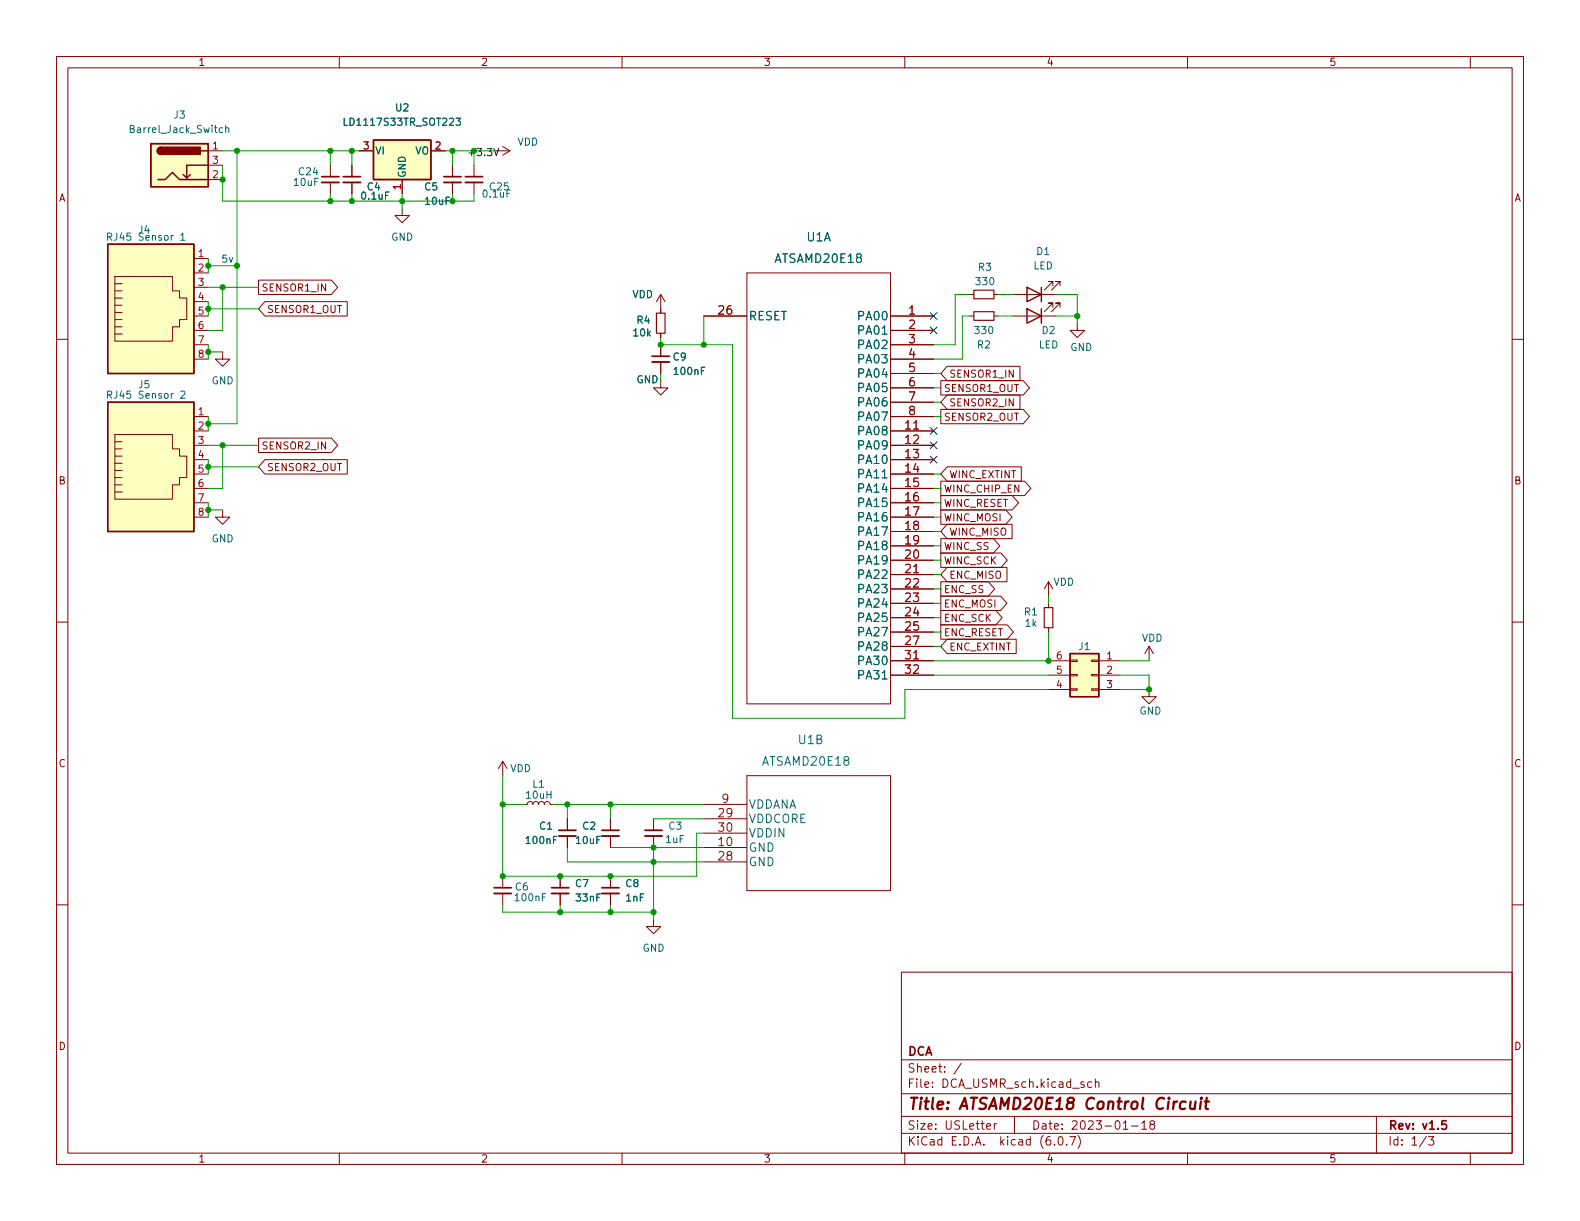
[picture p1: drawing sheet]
<svg xmlns="http://www.w3.org/2000/svg" width="279mm" height="216mm" viewBox="0 0 279 216" stroke-linecap="round" stroke-linejoin="round" font-family="sans-serif">
<g fill="none" stroke="#840000" stroke-width=".18">
<path d="M10 10h259.4v195.9h-259.4zM12 12h255.4v191.9h-255.4zM60 10v2M110 10v2M160 10v2M210 10v2M260 10v2M36.8 26.7h2.6M36.8 31.8h2.6M36.8 29.2h2.6M58.4 29.2v2M58.4 32.3v2"/>
<path d="M62.2 29.2v2M62.2 32.3v2M63.5 26.7h2.5M71.1 36.8v1.3h1.3l-1.3 1.3-1.3-1.3h1.3M71.1 31.8v2.5M76.2 26.7h2.5M80 29.2v2M80 32.3v2M83.8 29.2v2M83.8 32.3v2M87.6 26.7h2.6M88.9 25.9l1.3 .8"/>
<path d="M90.2 26.7l-1.3 .7M10 60h2M20.3 50.2h1.3M20.3 51.4h1.3M20.3 52.7h1.3M20.3 54h1.3M20.3 55.2h1.3M20.3 56.5h1.3M20.3 48.9h10.2v2.5h1.2v1.3h1.3v3.8h-1.3v1.3h-1.2v2.5h-10.2zM20.3 57.8h1.3M20.3 59.1h1.3M34.3 55.9h2.5"/>
<path d="M34.3 48.3h2.5M34.3 58.4h2.5M34.3 45.7h2.5M34.3 50.8h2.5M34.3 53.3h2.5M45.7 49.5h12.9l1.1 1.3-1.1 1.3h-12.9zM46.8 53.3h14.6v2.6h-14.6l-1.1-1.3zM116.8 52.1v3.3M116.8 58.9v.8M116.8 52.1l-.7 1.2M116.8 52.1l.8 1.2M124.5 55.9h7.6"/>
<path d="M132.1 48.3h25.4v76.2h-25.4zM157.5 55.9h7.6M157.5 58.4h7.6M171.4 52.1h.8M171.4 55.9h.8M175.8 52.1h.7M175.8 55.9h.7M179.1 52.1h7.6M179.1 55.9h7.6M186.2 54.4v-.8h-.8h.8l-1.5 1.5M186.2 50.5v-.7h-.8h.8l-1.5 1.5M187.5 54.4v-.8h-.8h.8l-1.6 1.5"/>
<path d="M187.5 50.5v-.7h-.8h.8l-1.6 1.5M190.5 57.2v1.2h1.3l-1.3 1.3-1.3-1.3h1.3M267.4 60h2M20.3 78.1h1.3M20.3 79.4h1.3M20.3 76.8h10.2v2.6h1.2v1.2h1.3v3.9h-1.3v1.2h-1.2v2.6h-10.2zM34.3 73.7h2.5M34.3 76.2h2.5M34.3 78.7h2.5M34.3 61h2.5M34.3 63.5h2.5M39.4 62.2v1.3h1.2l-1.2 1.3-1.3-1.3h1.3"/>
<path d="M45.7 77.5h12.9l1.1 1.2-1.1 1.3h-12.9zM116.8 67.3v1.3h1.3l-1.3 1.3-1.2-1.3h1.2M116.8 61v2M116.8 64v2M157.5 73.7h7.6M157.5 76.2h7.6M157.5 78.7h7.6M157.5 61h7.6M157.5 63.5h7.6M157.5 66h7.6M157.5 68.6h7.6M157.5 71.1h7.6"/>
<path d="M166.4 72.4h14.5l1.2 1.3-1.2 1.2h-14.5zM166.4 67.3h14.5l1.2 1.3-1.2 1.3h-14.5zM167.5 69.8h12.9v2.6h-12.9l-1.1-1.3zM167.5 64.8h12.9v2.5h-12.9l-1.1-1.3zM20.3 80.6h1.3M20.3 81.9h1.3M20.3 83.2h1.3M20.3 84.5h1.3M20.3 85.7h1.3M20.3 87h1.3M34.3 81.3h2.5M34.3 83.8h2.5"/>
<path d="M34.3 86.4h2.5M34.3 88.9h2.5M34.3 91.4h2.5M39.4 90.2v1.2h1.2l-1.2 1.3-1.3-1.3h1.3M46.8 81.3h14.6v2.5h-14.6l-1.1-1.2zM157.5 81.3h7.6M157.5 83.8h7.6M157.5 86.4h7.6M157.5 88.9h7.6M157.5 91.4h7.6M157.5 94h7.6M157.5 96.5h7.6"/>
<path d="M157.5 99.1h7.6M166.4 97.8h10.6l1.1 1.3-1.1 1.2h-10.6zM166.4 95.2h9.3l1.1 1.3-1.1 1.3h-9.3zM166.4 90.2h11.5l1.1 1.2-1.1 1.3h-11.5zM166.4 85.1h14.8l1.1 1.3-1.1 1.2h-14.8zM166.4 87.6h12.6l1.1 1.3-1.1 1.3h-12.6zM167.5 92.7h11.5v2.6h-11.5l-1.1-1.3zM167.5 82.5h13.1v2.6h-13.1l-1.1-1.3zM10 110h2M157.5 116.8h7.6M157.5 119.4h7.6M157.5 101.6h7.6"/>
<path d="M157.5 104.1h7.6M157.5 106.7h7.6M157.5 109.2h7.6M157.5 111.8h7.6M157.5 114.3h7.6M166.4 102.9h8.4l1.1 1.2-1.1 1.3h-8.4zM166.4 105.4h10.6l1.1 1.3-1.1 1.3h-10.6zM166.4 110.5h11.7l1.1 1.3-1.1 1.2h-11.7zM166.4 107.9h9.7l1.1 1.3-1.1 1.3h-9.7zM167.5 100.3h10.6v2.6h-10.6l-1.1-1.3zM167.5 113h12.2v2.6h-12.2l-1.1-1.3zM185.4 102.9v2.5"/>
<path d="M185.4 106.7v.7M185.4 111v.8M185.4 116.8h3.8M185.4 119.4h3.8M185.4 102.9l-.7 1.2M185.4 102.9l.8 1.2M189.2 119.3h1.3v.2h-1.3zM189.2 116.7h1.3v.3h-1.3zM193 119.3h1.3v.2h-1.3zM193 116.7h1.3v.3h-1.3zM194.3 116.8h3.8M194.3 119.4h3.8"/>
<path d="M203.2 114.3l-.8 1.3M203.2 114.3v2.5M203.2 114.3l.8 1.3M267.4 110h2M88.9 134.6v2.6M88.9 134.6l-.8 1.3M88.9 134.6l.8 1.3M132.1 137.2h25.4v20.3h-25.4zM185.4 121.9h3.8M189.2 121.8h1.3v.2h-1.3zM193 121.8h1.3v.2h-1.3zM194.3 121.9h3.8"/>
<path d="M203.2 121.9v1.3h1.3l-1.3 1.3-1.3-1.3h1.3M10 160h2M88.9 154.9v2.1M88.9 158v2M92.7 142.2h.5l.2-.3 .3-.2 .4 .2 .1 .3 .2-.3 .3-.2 .4 .2 .1 .3 .3-.4 .4-.1 .2 .2 .2 .3 .1-.3 .4-.2 .3 .2 .2 .3h.5M99.1 154.9v2.1M99.1 158v2M100.3 144.8v2M100.3 147.8v2.1M107.9 144.8v2M107.9 147.8v2.1M107.9 154.9v2.1"/>
<path d="M107.9 158v2M115.6 144.8v2M115.6 147.8v2.1M124.5 142.2h7.6M124.5 149.9h7.6M124.5 152.4h7.6M124.5 144.8h7.6M124.5 147.3h7.6M267.4 160h2M115.6 162.6v1.2h1.2l-1.2 1.3-1.3-1.3h1.3M159.4 171.9h108v32h-108zM159.4 197.4h108"/>
<path d="M159.4 193.4h108M159.4 187.4h108M170 188l-1.3 1.9M174.5 199.2l.7-.2-.1-.3h-.4l-.2 .2v.7h.6M175.8 198.7v1M176.3 198.7h-.3l-.2 .3M179.4 197.4v3M191.7 191.4l-.4-.1-.2 .2 .1 .2 .5 .2v.3h-.6M193 191.4l-.4-.1-.3 .3v.4l.2 .2h.5M193.7 191.4l.2-.1 .4 .1v.9M193.7 190.8v1.5M198.6 199.7h.9"/>
<path d="M200.1 199.1h1.2M201.9 198.6l.4-.4v1.5M201.9 199.7h.9M203.6 198.8l-.3-.3 .1-.2 .2-.1h.4l.2 .3-.1 .2-.6 .2-.2 .2 .1 .4 .2 .2 .4-.1 .2-.2-.1-.4-.2-.2M243.4 197.4v6.5M60 203.9v2M110 203.9v2M159.4 200.4h108M160 203.9v2M186.5 202.3v.2M187.3 201h.2a.81 .81 0 0 1 .6 .6 .81 .81 0 0 1-.3 .8l-.2 .1a.81 .81 0 0 1-.6-.6 .81 .81 0 0 1 .3-.9zM188.6 202.3v.2"/>
<path d="M189.2 201h1l-.7 1.5M190.6 200.8a1.72 1.72 0 0 1 0 2.2M210 203.9v2M252.3 200.9l-1.3 1.9M252.6 201h.9l-.5 .5 .5 .2v.6l-.2 .2h-.5l-.2-.2M260 203.9v2"/>
</g>
<path d="M56.9 31.2h3M60.7 31.2h3.1M78.5 31.2h3M82.3 31.2h3M115.3 63h3.1M87.4 157h3M97.5 157h3.1M98.8 146.8h3.1M106.4 157h3.1M106.4 146.8h3.1M114 146.8h3.1M255.7 198.2h-.7v.7l.2-.2 .5 .1 .1 .2-.1 .5-.2 .2-.5-.2" fill="none" stroke="#840000" stroke-width=".3"/>
<path d="M209.7 194.9a.66 .66 0 0 0-1 .3l-.1 .5 .2 .3 .2 .1 .5-.1M210.6 194.8l-.1 1.2a.57 .57 0 0 0 .8-.1M211.4 194.8l-.2 1.3M212.4 194.8l-.2 1.3M212.4 194.1l-.1 .1 .1 .1 .1-.1-.1-.1v.2M213 194.8h.8M213.4 194.1l-.2 1.7 .1 .2 .3 .1" fill="none" stroke="#840000" stroke-width=".4"/>
<path d="M116.1 55.4h1.5v3.5h-1.5zM172.2 51.3h3.6v1.5h-3.6zM172.2 55.1h3.6v1.5h-3.6zM184.7 107.4h1.5v3.6h-1.5z" fill="none" stroke="#840000" stroke-width=".2"/>
<g fill="#ffffc2" stroke="#ffffc2" stroke-width=".18">
<path d="M189.2 115.6h5.1v7.6h-5.1z"/>
<path d="M19 71.1h15.3v22.9h-15.3z"/>
<path d="M66 24.8h10.2v7h-10.2z"/>
<path d="M19 43.2h15.3v22.8h-15.3z"/>
<path d="M26.7 25.4h10.1v7.6h-10.1z"/>
</g>
<g fill="none" stroke="#840000" stroke-width=".25">
<path d="M26.7 25.4h10.1v7.6h-10.1zM27.9 31.8h1.3l1.3-1.3 1.2 1.3h5.1M28.4 26a.64 .64 0 0 0-.6 .7 .64 .64 0 0 0 .6 .6M33.7 30.9l-.7 .6M35.6 26.7h1.2M36.8 29.2h-3.8v2.3l-.6-.6M66 24.8h10.2v7h-10.2zM19 43.2h15.3v22.8h-15.3zM181.6 54.6l2.5 1.3-2.5 1.3zM181.6 50.8l2.5 1.3-2.5 1.2zM184.1 50.8v2.5M184.1 54.6v2.6"/>
<path d="M19 71.1h15.3v22.9h-15.3zM189.2 115.6h5.1v7.6h-5.1z"/>
</g>
<path d="M56.9 32.3h3M60.7 32.3h3.1M78.5 32.3h3M82.3 32.3h3M115.3 64h3.1M87.4 158h3M97.5 158h3.1M98.8 147.8h3.1M106.4 158h3.1M106.4 147.8h3.1M114 147.8h3.1" fill="none" stroke="#840000" stroke-width=".33"/>
<path d="M39.9 22.7l.2-.1h.3l.1 .8M39.9 22.2v1.2M60.9 20.9v1.3h.6M80.6 20.9h.8l-.4 .5 .4 .1v.5l-.2 .2-.6-.2M19 41.9l.6-.1 .2-.2-.1-.3-.7-.1v1.3M32 41.6l.3-.4v1.3M32 42.5h.7M19 69.8h.6l.2-.2-.1-.3-.7-.1v1.2M32 69.3l.5-.1 .2 .3-.8 .9h.8" fill="none" stroke="#006464" stroke-width=".18"/>
<g fill="#840000" stroke="#840000" stroke-width=".25">
<path d="M28 26.2l.4-.2v1.3a.64 .64 0 0 1-.5-.4 .64 .64 0 0 1 .1-.7z"/>
<path d="M28.4 26h7v1.3h-7z"/>
</g>
<path d="M87.3 26.3l.5 1.2 .4-1.2" fill="none" stroke="#0f0f0f" stroke-width=".18"/>
<g fill="none" stroke="#009600" stroke-width=".18">
<path d="M39.4 29.2v6.4h44.4v-1.3M39.4 26.7h24.1M41.9 26.7v48.2h-5.1M58.4 26.7v2.5M58.4 34.3v1.3M62.2 26.7v2.5M62.2 34.3v1.3M71.1 34.3v2.5M78.7 26.7h8.9M80 26.7v2.5M80 34.3v1.3M83.8 26.7v2.5"/>
<path d="M36.8 47h5.1M36.8 45.7v2.6M36.8 53.3v2.6M36.8 50.8h8.9M36.8 54.6h8.9M39.4 50.8v7.6h-2.6M116.8 59.7v1.3h12.7v66h30.5v-5.1h25.4M124.5 55.9v5.1M171.4 52.1h-2.5v8.9h-3.8M171.4 55.9h-1.2v7.6h-5.1M176.5 52.1h2.6M176.5 55.9h2.6"/>
<path d="M186.7 52.1h3.8v5.1M186.7 55.9h3.8M36.8 61v2.5M36.8 73.7v2.5M36.8 78.7h8.9M36.8 62.2h2.6M39.4 78.7v7.7h-2.6M165.1 73.7h1.3M165.1 71.1h1.3M165.1 68.6h1.3M165.1 66h1.3M36.8 81.3v2.5"/>
<path d="M36.8 88.9v2.5M36.8 90.2h2.6M36.8 82.6h8.9M165.1 86.4h1.3M165.1 91.4h1.3M165.1 83.8h1.3M165.1 88.9h1.3M165.1 94h1.3M165.1 99.1h1.3M165.1 96.5h1.3M165.1 119.4h20.3M165.1 106.7h1.3"/>
<path d="M165.1 104.1h1.3M165.1 101.6h1.3M165.1 114.3h1.3M165.1 109.2h1.3M165.1 111.8h1.3M185.4 111.8v5h-20.3M185.4 105.4v1.3M198.1 116.8h5.1M198.1 119.4h5.1v2.5h-5.1M88.9 137.2v17.7h34.3v-7.6h1.3M88.9 142.2h3.8M97.8 142.2h26.7"/>
<path d="M100.3 142.2v2.6M100.3 149.9v2.5h24.2M107.9 142.2v2.6M107.9 149.9h16.6M115.6 149.9v12.7M115.6 144.8h8.9M88.9 160v1.3h26.7M99.1 160v1.3M107.9 160v1.3"/>
</g>
<path d="M164.5 55.3l1.2 1.2M164.5 57.8l1.2 1.2M165.7 55.3l-1.2 1.2M165.7 57.8l-1.2 1.2M164.5 75.6l1.2 1.2M164.5 78.1l1.2 1.2M165.7 75.6l-1.2 1.2M165.7 78.1l-1.2 1.2M164.5 80.7l1.2 1.2M165.7 80.7l-1.2 1.2" fill="none" stroke="#000084" stroke-width=".18"/>
<g fill="#009600" stroke="#009600" stroke-width=".18">
<circle cx="190.5" cy="55.9" r=".46"/>
<circle cx="39.4" cy="78.7" r=".46"/>
<circle cx="36.8" cy="62.2" r=".46"/>
<circle cx="36.8" cy="47" r=".46"/>
<circle cx="41.9" cy="47" r=".46"/>
<circle cx="36.8" cy="82.6" r=".46"/>
<circle cx="36.8" cy="54.6" r=".46"/>
<circle cx="36.8" cy="90.2" r=".46"/>
<circle cx="124.5" cy="61" r=".46"/>
<circle cx="39.4" cy="50.8" r=".46"/>
<circle cx="36.8" cy="74.9" r=".46"/>
<circle cx="116.8" cy="61" r=".46"/>
<circle cx="58.4" cy="26.7" r=".46"/>
<circle cx="62.2" cy="26.7" r=".46"/>
<circle cx="58.4" cy="35.6" r=".46"/>
<circle cx="80" cy="35.6" r=".46"/>
<circle cx="62.2" cy="35.6" r=".46"/>
<circle cx="71.1" cy="35.6" r=".46"/>
<circle cx="39.4" cy="31.8" r=".46"/>
<circle cx="41.9" cy="26.7" r=".46"/>
<circle cx="80" cy="26.7" r=".46"/>
<circle cx="203.2" cy="121.9" r=".46"/>
<circle cx="99.1" cy="154.9" r=".46"/>
<circle cx="107.9" cy="154.9" r=".46"/>
<circle cx="88.9" cy="154.9" r=".46"/>
<circle cx="99.1" cy="161.3" r=".46"/>
<circle cx="88.9" cy="142.2" r=".46"/>
<circle cx="100.3" cy="142.2" r=".46"/>
<circle cx="185.4" cy="116.8" r=".46"/>
<circle cx="115.6" cy="152.4" r=".46"/>
<circle cx="107.9" cy="142.2" r=".46"/>
<circle cx="115.6" cy="149.9" r=".46"/>
<circle cx="107.9" cy="161.3" r=".46"/>
<circle cx="115.6" cy="161.3" r=".46"/>
</g>
<text font-size="2.8" fill="#840000" x="160.4" y="196.2">Title: ATSAMD20E18 Control Circuit</text>
<g font-size="2.1" fill="#006464">
<text x="137.2" y="46.5">ATSAMD20E18</text>
<text x="142.7" y="42.7">U1A</text>
<text x="132.3" y="56.6">RESET</text>
<text x="152" y="56.6">PA00</text>
<text x="152" y="59.2">PA01</text>
<text x="152" y="61.7">PA02</text>
<text x="152" y="64.2">PA03</text>
<text x="152" y="66.8">PA04</text>
<text x="152" y="69.3">PA05</text>
<text x="152" y="71.9">PA06</text>
<text x="152" y="76.9">PA08</text>
<text x="152" y="74.4">PA07</text>
<text x="152" y="79.5">PA09</text>
<text x="152" y="82">PA10</text>
<text x="152" y="84.6">PA11</text>
<text x="152" y="87.1">PA14</text>
<text x="152" y="89.6">PA15</text>
<text x="152" y="92.2">PA16</text>
<text x="152" y="94.7">PA17</text>
<text x="152" y="97.3">PA18</text>
<text x="152" y="99.8">PA19</text>
<text x="152" y="102.3">PA22</text>
<text x="152" y="104.9">PA23</text>
<text x="152" y="107.4">PA24</text>
<text x="152" y="110">PA25</text>
<text x="152" y="112.5">PA27</text>
<text x="152" y="115">PA28</text>
<text x="152" y="117.6">PA30</text>
<text x="152" y="120.1">PA31</text>
<text x="141.2" y="131.6">U1B</text>
<text x="134.9" y="135.4">ATSAMD20E18</text>
<text x="132.3" y="143">VDDANA</text>
<text x="132.3" y="145.5">VDDCORE</text>
<text x="132.3" y="148.1">VDDIN</text>
<text x="132.3" y="150.6">GND</text>
<text x="132.3" y="153.1">GND</text>
</g>
<g font-size="2.1" fill="#a90000">
<text x="127.1" y="55.6">26</text>
<text x="160.7" y="55.6">1</text>
<text x="160.7" y="58.2">2</text>
<text x="160.7" y="60.7">3</text>
<text x="160.7" y="63.2">4</text>
<text x="160.7" y="65.8">5</text>
<text x="160.7" y="68.3">6</text>
<text x="160.7" y="70.9">7</text>
<text x="160.1" y="75.9">11</text>
<text x="160.7" y="73.4">8</text>
<text x="160.1" y="78.5">12</text>
<text x="160.1" y="81">13</text>
<text x="160.1" y="83.6">14</text>
<text x="160.1" y="86.1">15</text>
<text x="160.1" y="88.6">16</text>
<text x="160.1" y="91.2">17</text>
<text x="160.1" y="93.7">18</text>
<text x="160.1" y="96.3">19</text>
<text x="160.1" y="98.8">20</text>
<text x="160.1" y="101.3">21</text>
<text x="160.1" y="103.9">22</text>
<text x="160.1" y="106.4">23</text>
<text x="160.1" y="109">24</text>
<text x="160.1" y="111.5">25</text>
<text x="160.1" y="114">27</text>
<text x="160.1" y="116.6">31</text>
<text x="160.1" y="119.1">32</text>
<text x="127.7" y="142">9</text>
<text x="127.1" y="149.6">10</text>
<text x="127.1" y="144.5">29</text>
<text x="127.1" y="147.1">30</text>
<text x="127.1" y="152.1">28</text>
</g>
<g font-size="2.1" fill="#840000">
<text x="160.4" y="189.7">Sheet: /</text>
<text x="160.4" y="186.7">DCA</text>
<text x="160.4" y="192.4">File: DCA_USMR_sch.kicad_sch</text>
<text x="160.4" y="202.5">KiCad E.D.A. kicad (6.0.7)</text>
<text x="160.4" y="199.7">Size: USLetter</text>
<text x="182.4" y="199.7">Date: 2023-01-18</text>
<text x="245.4" y="199.7">Rev: v1.5</text>
<text x="245.4" y="202.5">Id: 1/3</text>
</g>
<g font-size="1.8" fill="#840000">
<text x="35" y="11.6">1</text>
<text x="85" y="11.6">2</text>
<text x="135" y="11.6">3</text>
<text x="185" y="11.6">4</text>
<text x="235" y="11.6">5</text>
<text x="10.3" y="35.6">A</text>
<text x="267.7" y="35.6">A</text>
<text x="46.2" y="51.5">SENSOR1_IN</text>
<text x="47.1" y="55.3">SENSOR1_OUT</text>
<text x="166.8" y="69.3">SENSOR1_OUT</text>
<text x="167.8" y="71.8">SENSOR2_IN</text>
<text x="167.8" y="66.8">SENSOR1_IN</text>
<text x="166.8" y="74.4">SENSOR2_OUT</text>
<text x="46.2" y="79.5">SENSOR2_IN</text>
<text x="47.1" y="83.3">SENSOR2_OUT</text>
<text x="10.3" y="85.7">B</text>
<text x="166.8" y="87.1">WINC_CHIP_EN</text>
<text x="166.8" y="89.6">WINC_RESET</text>
<text x="167.8" y="84.5">WINC_EXTINT</text>
<text x="267.7" y="85.7">B</text>
<text x="166.8" y="92.2">WINC_MOSI</text>
<text x="167.8" y="94.7">WINC_MISO</text>
<text x="166.8" y="99.8">WINC_SCK</text>
<text x="166.8" y="97.2">WINC_SS</text>
<text x="166.8" y="104.9">ENC_SS</text>
<text x="166.8" y="107.4">ENC_MOSI</text>
<text x="167.8" y="102.3">ENC_MISO</text>
<text x="166.8" y="112.5">ENC_RESET</text>
<text x="166.8" y="109.9">ENC_SCK</text>
<text x="167.8" y="115">ENC_EXTINT</text>
<text x="10.3" y="135.6">C</text>
<text x="267.7" y="135.6">C</text>
<text x="10.3" y="185.7">D</text>
<text x="267.7" y="185.7">D</text>
<text x="35" y="205.6">1</text>
<text x="85" y="205.6">2</text>
<text x="135" y="205.6">3</text>
<text x="185" y="205.6">4</text>
<text x="235" y="205.6">5</text>
</g>
<g font-size="1.8" fill="#006464">
<text x="23.4" y="23.5">Barrel_Jack_Switch</text>
<text x="30.8" y="21">J3</text>
<text x="61.4" y="22.2">LD1117S33TR_SOT223</text>
<text x="70" y="19.7">U2</text>
<text x="66.3" y="27.3">VI</text>
<text x="73.4" y="27.3">VO</text>
<text x="91.5" y="25.7">VDD</text>
<text x="52" y="32.9">10uF</text>
<text x="52.9" y="31">C24</text>
<text x="64" y="35.3">0.1uF</text>
<text x="65" y="33.7">C4</text>
<text x="71.8" y="31.5" transform="rotate(-90 71.8 31.5)">GND</text>
<text x="75.1" y="33.7">C5</text>
<text x="85.5" y="34.9">0.1uF</text>
<text x="86.7" y="33.7">C25</text>
<text x="24.5" y="41.3">J4</text>
<text x="75.3" y="36.2">10uF</text>
<text x="19.7" y="42.5">RJ45 Sensor 1</text>
<text x="69.2" y="42.5">GND</text>
<text x="173" y="47.9">R3</text>
<text x="182.7" y="47.6">LED</text>
<text x="183.3" y="45.1">D1</text>
<text x="111.8" y="52.7">VDD</text>
<text x="172.7" y="50.4">330</text>
<text x="112.1" y="59.5">10k</text>
<text x="112.7" y="57.2">R4</text>
<text x="172.5" y="59.1">330</text>
<text x="184.3" y="59.1">D2</text>
<text x="119.1" y="63.7">C9</text>
<text x="172.9" y="61.6">R2</text>
<text x="183.7" y="61.6">LED</text>
<text x="189.2" y="62">GND</text>
<text x="19.7" y="70.5">RJ45 Sensor 2</text>
<text x="24.5" y="68.6">J5</text>
<text x="37.4" y="67.9">GND</text>
<text x="112.5" y="67.8">GND</text>
<text x="119.3" y="66.3">100nF</text>
<text x="37.4" y="95.9">GND</text>
<text x="186.3" y="103.6">VDD</text>
<text x="181.2" y="108.8">R1</text>
<text x="181.3" y="110.8">1k</text>
<text x="201.9" y="113.5">VDD</text>
<text x="190.8" y="114.9">J1</text>
<text x="201.5" y="126.3">GND</text>
<text x="90.2" y="136.5">VDD</text>
<text x="93.1" y="141.2">10uH</text>
<text x="94.2" y="139.3">L1</text>
<text x="93.2" y="149.2">100nF</text>
<text x="95.4" y="146.7">C1</text>
<text x="101.9" y="149.2">10uF</text>
<text x="103.1" y="146.7">C2</text>
<text x="117.8" y="149.1">1uF</text>
<text x="118.3" y="146.7">C3</text>
<text x="91.1" y="157.4">C6</text>
<text x="91.2" y="159.3">100nF</text>
<text x="101.8" y="156.9">C7</text>
<text x="101.9" y="159.4">33nF</text>
<text x="110.7" y="156.9">C8</text>
<text x="110.7" y="159.4">1nF</text>
<text x="113.6" y="168.3">GND</text>
</g>
<g font-size="1.8" fill="#a90000">
<text x="37.6" y="26.4">1</text>
<text x="37.6" y="29">3</text>
<text x="64.3" y="26.4">3</text>
<text x="77" y="26.4">2</text>
<text x="37.6" y="31.5">2</text>
<text x="70.9" y="33.5" transform="rotate(-90 70.9 33.5)">1</text>
<text x="35.1" y="45.5">1</text>
<text x="35.1" y="48">2</text>
<text x="35.1" y="50.5">3</text>
<text x="35.1" y="53.1">4</text>
<text x="35.1" y="55.6">5</text>
<text x="35.1" y="58.2">6</text>
<text x="35.1" y="60.7">7</text>
<text x="35.1" y="63.2">8</text>
<text x="35.1" y="73.4">1</text>
<text x="35.1" y="75.9">2</text>
<text x="35.1" y="78.5">3</text>
<text x="35.1" y="81">4</text>
<text x="35.1" y="83.6">5</text>
<text x="35.1" y="86.1">6</text>
<text x="35.1" y="88.6">7</text>
<text x="35.1" y="91.2">8</text>
<text x="186.8" y="119.1">5</text>
<text x="186.8" y="116.6">6</text>
<text x="195.7" y="116.6">1</text>
<text x="195.7" y="119.1">2</text>
<text x="186.8" y="121.7">4</text>
<text x="195.7" y="121.7">3</text>
</g>
<text font-size="1.8" fill="#009600" x="82.5" y="27.6">+3.3V</text>
<text font-size="1.8" fill="#0000c2" x="39.1" y="46.4">5v</text>
</svg>
